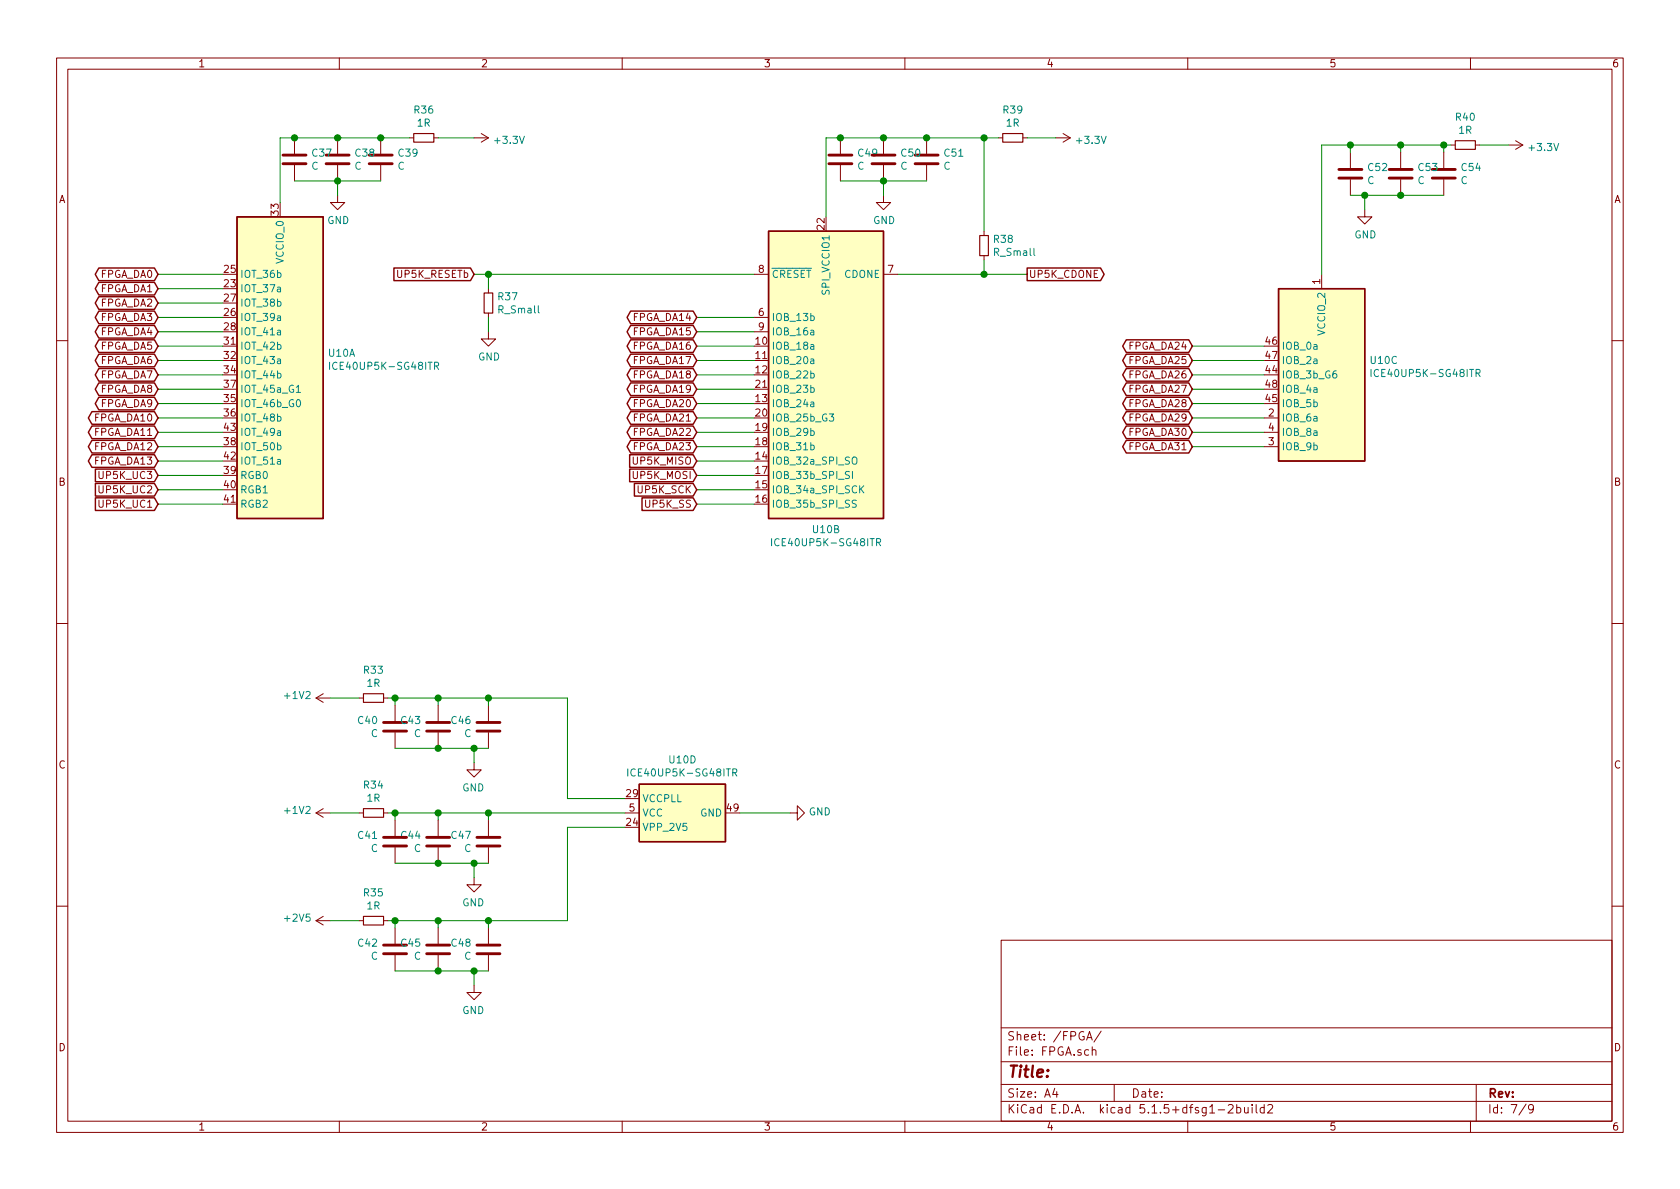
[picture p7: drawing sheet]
<svg xmlns="http://www.w3.org/2000/svg" width="297mm" height="210mm" viewBox="0 0 297 210" stroke-linecap="round" stroke-linejoin="round" font-family="sans-serif">
<g fill="none" stroke="#840000" stroke-width=".18">
<path d="M10 10.3h277v189.9h-277zM12 12.2h273v186.1h-273zM60 10.3v1.9M110 10.3v1.9M160 10.3v1.9M210 10.3v1.9M260 10.3v1.9M52.1 24.4v2.8M52.1 29.2v2.8M59.7 34.5v1.3h1.3l-1.3 1.3-1.3-1.3h1.3M59.7 24.4v2.8M59.7 29.2v2.8"/>
<path d="M67.3 24.4v2.8M67.3 29.2v2.8M72.4 24.4h.8M76.7 24.4h.8M83.8 24.4h2.6M85.1 23.6l1.3 .8M86.4 24.4l-1.3 .7M148.6 24.4v2.8M148.6 29.2v2.8M156.2 34.5v1.3h1.3l-1.3 1.3-1.3-1.3h1.3M156.2 24.4v2.8M156.2 29.2v2.8"/>
<path d="M163.8 24.4v2.8M163.8 29.2v2.8M176.5 24.4h.8M180.8 24.4h.8M186.7 24.4h2.5M188 23.6l1.2 .8M189.2 24.4l-1.2 .7M238.8 26.9v2.8M238.8 31.7v2.8M241.3 37.1v1.2h1.3l-1.3 1.3-1.3-1.3h1.3M247.6 26.9v2.8M247.6 31.7v2.8"/>
<path d="M255.3 26.9v2.8M255.3 31.7v2.8M256.5 25.6h.8M260.9 25.6h.7M266.7 25.6h2.5M268 24.9l1.2 .7M269.2 25.6l-1.2 .8M86.4 58.7v1.2h1.2l-1.2 1.3-1.3-1.3h1.3M86.4 51v.8M86.4 55.4v.7M133.3 56.1h2.6M133.3 48.5h2.6"/>
<path d="M133.3 58.7h2.6M156.2 48.5h2.5M174 40.9v.8M174 45.2v.8M233.7 48.5v2.5M10 60.2h2M223.5 73.9h2.6M223.5 79h2.6M223.5 76.4h2.6M285 60.2h2M10 110.3h2M285 110.3h2"/>
<path d="M55.9 123.4h2.5M55.9 123.4l1.2 .8M57.1 122.7l-1.2 .7M63.5 123.4h.8M67.8 123.4h.8M69.8 124.7v2.8M69.8 129.5v2.8M77.5 124.7v2.8M77.5 129.5v2.8M83.8 134.9v1.2h-1.3l1.3 1.3 1.3-1.3h-1.3M86.4 124.7v2.8M86.4 129.5v2.8"/>
<path d="M55.9 143.8l1.2 .7M55.9 143.8h2.5M57.1 143l-1.2 .8M63.5 143.8h.8M67.8 143.8h.8M69.8 145v2.8M69.8 149.9v2.7M77.5 145v2.8M77.5 149.9v2.7M83.8 155.2v1.3h-1.3l1.3 1.2 1.3-1.2h-1.3M86.4 145v2.8M86.4 149.9v2.7"/>
<path d="M110.5 143.8h2.5M139.7 143.8h1.3v-1.3l1.2 1.3-1.2 1.2v-1.2M10 160.2h2M55.9 162.8l1.2 .8M55.9 162.8h2.5M57.1 162l-1.2 .8M63.5 162.8h.8M67.8 162.8h.8M69.8 164.1v2.8M69.8 168.9v2.8M77.5 164.1v2.8M77.5 168.9v2.8"/>
<path d="M83.8 174.2v1.3h-1.3l1.3 1.3 1.3-1.3h-1.3M86.4 164.1v2.8M86.4 168.9v2.8M177 166.3h108v32h-108zM285 160.2h2M60 198.3v1.9M110 198.3v1.9M160 198.3v1.9M177 194.8h108M177 191.8h108M177 187.8h108M177 181.8h108"/>
<path d="M186.5 192.5l-.4 1h1M186.8 193v1M192.1 183.9l.5-1.5 .5 1.5M192.3 183.5h.7M193.1 185.7h.1a.37 .37 0 0 1 .6 .1v.8M193.1 185.1v1.5M194.7 182.3l-1.3 2M197 191.8v3M210 198.3v1.9M215.4 196.3h1.1M217.2 195.5l.2-.2h.4l.2 .5-.9 1h.9M218.7 195.9l.4-.1 .3 .3-.1 .6h-.6"/>
<path d="M218.7 195.3v1.5M220 195.8l.1 .9 .3 .1 .3-.1M220.7 195.8v1M221.4 195.3v.2M221.4 195.8v1M222.1 195.3v1.3l.2 .2M223.5 195.9l-.4-.1-.3 .3 .1 .6 .2 .1 .4-.1M223.5 195.3v1.5M224.2 195.5l.2-.2h.3l.3 .5-.9 1h.9M260 198.3v1.9M261 191.8v6.5M269.8 195.2l-1.2 2"/>
<path d="M271.1 196l-.3 .3-.4-.1-.1-.2v-.4l.1-.2 .4-.1 .2 .2a1.19 1.19 0 0 1-.2 1.2l-.4 .1"/>
</g>
<g fill="none" stroke="#840000" stroke-width=".51">
<path d="M50 29h4.1M50 27.4h4.1M57.7 29h4M57.7 27.4h4M65.3 29h4M65.3 27.4h4M146.6 29h4M146.6 27.4h4M154.2 29h4M154.2 27.4h4M161.8 29h4.1M161.8 27.4h4.1"/>
<path d="M236.7 31.5h4.1M236.7 30h4.1M245.6 31.5h4.1M245.6 30h4.1M253.2 31.5h4.1M253.2 30h4.1M67.8 129.3h4.1M67.8 127.8h4.1M75.4 129.3h4.1M75.4 127.8h4.1M84.3 129.3h4.1M84.3 127.8h4.1"/>
<path d="M67.8 149.6h4.1M67.8 148.1h4.1M75.4 149.6h4.1M75.4 148.1h4.1M84.3 149.6h4.1M84.3 148.1h4.1M67.8 168.7h4.1M67.8 167.1h4.1M75.4 168.7h4.1M75.4 167.1h4.1M84.3 168.7h4.1M84.3 167.1h4.1"/>
</g>
<path d="M73.2 23.6h3.5v1.5h-3.5zM177.3 23.6h3.5v1.5h-3.5zM257.3 24.9h3.6v1.5h-3.6zM85.6 51.8h1.5v3.6h-1.5zM173.2 41.7h1.6v3.5h-1.6zM64.3 122.7h3.5v1.5h-3.5zM64.3 143h3.5v1.5h-3.5zM64.3 162h3.5v1.6h-3.5z" fill="none" stroke="#840000" stroke-width=".2"/>
<g fill="#ffffc2" stroke="#ffffc2" stroke-width=".18">
<path d="M135.9 40.9h20.3v50.8h-20.3z"/>
<path d="M41.9 38.3h15.2v53.4h-15.2z"/>
<path d="M113 138.7h15.3v10.1h-15.3z"/>
<path d="M226.1 51h15.2v30.5h-15.2z"/>
</g>
<g fill="none" stroke="#840000" stroke-width=".25">
<path d="M41.9 38.3h15.2v53.4h-15.2zM17.5 49.9h9.8l.6 1.1-.6 1.2h-9.8l-.7-1.2zM17.5 57.6h9.8l.6 1.1-.6 1.1h-9.8l-.7-1.1zM17.5 55h9.8l.6 1.1-.6 1.1h-9.8l-.7-1.1zM17.5 52.5h9.8l.6 1.1-.6 1.1h-9.8l-.7-1.1zM17.5 47.4h9.8l.6 1.1-.6 1.1h-9.8l-.7-1.1zM69.6 47.4h13.6l.6 1.1-.6 1.1h-13.6zM111.5 55h11.1l.6 1.1-.6 1.1h-11.1l-.6-1.1zM111.5 57.6h11.1l.6 1.1-.6 1.1h-11.1l-.6-1.1zM135.9 40.9h20.3v50.8h-20.3zM181.6 47.4h13l.6 1.1-.6 1.1h-13zM226.1 51h15.2v30.5h-15.2z"/>
<path d="M16.3 77.9h11l.6 1.1-.6 1.1h-11l-.7-1.1zM16.3 75.3h11l.6 1.1-.6 1.2h-11l-.7-1.2zM16.3 72.8h11l.6 1.1-.6 1.1h-11l-.7-1.1zM17.5 60.1h9.8l.6 1.1-.6 1.1h-9.8l-.7-1.1zM17.5 70.3h9.8l.6 1.1-.6 1.1h-9.8l-.7-1.1zM17.5 67.7h9.8l.6 1.1-.6 1.1h-9.8l-.7-1.1zM17.5 65.2h9.8l.6 1.1-.6 1.1h-9.8l-.7-1.1zM17.5 62.6h9.8l.6 1.1-.6 1.2h-9.8l-.7-1.2zM111.5 60.1h11.1l.6 1.1-.6 1.1h-11.1l-.6-1.1zM111.5 77.9h11.1l.6 1.1-.6 1.1h-11.1l-.6-1.1zM111.5 75.3h11.1l.6 1.1-.6 1.2h-11.1l-.6-1.2zM111.5 72.8h11.1l.6 1.1-.6 1.1h-11.1l-.6-1.1z"/>
<path d="M111.5 70.3h11.1l.6 1.1-.6 1.1h-11.1l-.6-1.1zM111.5 67.7h11.1l.6 1.1-.6 1.1h-11.1l-.6-1.1zM111.5 65.2h11.1l.6 1.1-.6 1.1h-11.1l-.6-1.1zM111.5 62.6h11.1l.6 1.1-.6 1.2h-11.1l-.6-1.2zM199.1 60.1h11.1l.6 1.1-.6 1.1h-11.1l-.6-1.1zM199.1 77.9h11.1l.6 1.1-.6 1.1h-11.1l-.6-1.1zM199.1 75.3h11.1l.6 1.1-.6 1.2h-11.1l-.6-1.2zM199.1 72.8h11.1l.6 1.1-.6 1.1h-11.1l-.6-1.1zM199.1 70.3h11.1l.6 1.1-.6 1.1h-11.1l-.6-1.1zM199.1 67.7h11.1l.6 1.1-.6 1.1h-11.1l-.6-1.1zM199.1 65.2h11.1l.6 1.1-.6 1.1h-11.1l-.6-1.1zM199.1 62.6h11.1l.6 1.1-.6 1.2h-11.1l-.6-1.2z"/>
<path d="M16.3 80.4h11l.6 1.1-.6 1.1h-11l-.7-1.1zM16.9 85.5h10.4l.6 1.1-.6 1.1h-10.4zM16.9 88h10.4l.6 1.1-.6 1.2h-10.4zM16.9 83h10.4l.6 1.1-.6 1.1h-10.4zM111.3 80.4h11.3l.6 1.1-.6 1.1h-11.3zM111.3 83h11.3l.6 1.1-.6 1.1h-11.3zM112.2 85.5h10.4l.6 1.1-.6 1.1h-10.4zM113.5 88h9.1l.6 1.1-.6 1.2h-9.1zM113 138.7h15.3v10.1h-15.3z"/>
</g>
<g fill="none" stroke="#008484" stroke-width=".18">
<path d="M143.4 55.9l.3-.1 .3 .3-.2 .5h-.4M52.4 69.4h.7M58.3 64.1v1.2M76.8 64.7h.6l.1-.5-.2-.1h-.5v1.2M77.1 64.7l.4 .6M143.4 66.1l.3-.1 .3 .2-.2 .6h-.4M143.4 78.8l.3-.1 .3 .2-.2 .6h-.4M143.4 76.2h.3l.3 .2-.2 .6h-.4M143.4 68.6l.3-.1 .3 .3-.2 .5h-.4M146.6 73.2h.8l-.4 .5 .3 .1v.5l-.1 .2-.6-.2M242.4 65.3v1.3M261 66l.6-.1v-.4l-.1-.2h-.5v1.3"/>
<path d="M261.3 66l.4 .6M136.4 95.2v1.3M150.7 81a.45 .45 0 0 1 .8 0 .88 .88 0 0 1-.3 1.1l-.3-.1a1.07 1.07 0 0 1-.2-1zM150.7 83.4v1.2M151.4 88.5l-.5-.1-.2 .2v.3l.6 .3 .1 .3-.2 .2h-.5M152.2 86.5l.5 .7M152.7 85.9l-.7 .7M155 95.9h.6l.1-.5-.2-.2h-.5v1.3M155.3 95.9l.4 .6M111 136v1.2M129.6 136.6h.6v-.5l-.2-.1h-.4v1.2M129.9 136.6l.4 .6"/>
</g>
<g fill="none" stroke="#008400" stroke-width=".18">
<path d="M52.1 32h15.2M59.7 32v2.5M72.4 24.4h-22.9v11.4M77.5 24.4h6.3M148.6 32h15.2M156.2 32v2.5M174 24.4v16.5M176.5 24.4h-30.5v13.9M181.6 24.4h5.1M238.8 25.6v1.3M238.8 34.5h16.5M241.3 34.5v2.6"/>
<path d="M247.6 25.6v1.3M255.3 25.6v1.3M256.5 25.6h-22.8v22.9M261.6 25.6h5.1M27.9 48.5h11.5M27.9 51h11.5M27.9 53.6h11.5M27.9 56.1h11.5M27.9 58.7h11.5M83.8 48.5h49.5M86.4 48.5v2.5M86.4 56.1v2.6"/>
<path d="M123.2 56.1h10.1M123.2 58.7h10.1M158.7 48.5h22.9M174 46v2.5M27.9 68.8h11.5M27.9 79h11.5M27.9 61.2h11.5M27.9 63.7h11.5M27.9 66.3h11.5M27.9 71.4h11.5M27.9 73.9h11.5M27.9 76.4h11.5"/>
<path d="M123.2 68.8h10.1M123.2 79h10.1M123.2 61.2h10.1M123.2 63.7h10.1M123.2 66.3h10.1M123.2 71.4h10.1M123.2 73.9h10.1M123.2 76.4h10.1M210.8 68.8h12.7M210.8 79h12.7M210.8 61.2h12.7M210.8 63.7h12.7"/>
<path d="M210.8 66.3h12.7M210.8 71.4h12.7M210.8 73.9h12.7M210.8 76.4h12.7M27.9 84.1h11.5M27.9 86.6h11.5M27.9 89.1h11.5M27.9 81.5h11.5M123.2 84.1h10.1M123.2 86.6h10.1M123.2 89.1h10.1M123.2 81.5h10.1"/>
<path d="M58.4 123.4h5.1M68.6 123.4h31.7v17.8h10.2M69.8 123.4v1.3M69.8 132.3h16.6M77.5 123.4v1.3M83.8 132.3v2.6M86.4 123.4v1.3M58.4 143.8h5.1M68.6 143.8h41.9M69.8 143.8v1.2M69.8 152.6h16.6M77.5 143.8v1.2"/>
<path d="M83.8 152.6v2.6M86.4 143.8v1.2M110.5 146.3h-10.2v16.5h-31.7M130.8 143.8h8.9M58.4 162.8h5.1M69.8 171.7h16.6M69.8 162.8v1.3M77.5 162.8v1.3M83.8 171.7v2.5M86.4 162.8v1.3"/>
</g>
<g fill="#008400" stroke="#008400" stroke-width=".25">
<circle cx="148.6" cy="24.4" r=".51"/>
<circle cx="59.7" cy="32" r=".51"/>
<circle cx="247.7" cy="34.5" r=".51"/>
<circle cx="52.1" cy="24.4" r=".51"/>
<circle cx="69.9" cy="143.8" r=".51"/>
<circle cx="86.4" cy="162.8" r=".51"/>
<circle cx="83.8" cy="171.7" r=".51"/>
<circle cx="67.3" cy="24.4" r=".51"/>
<circle cx="59.7" cy="24.4" r=".51"/>
<circle cx="156.2" cy="32" r=".51"/>
<circle cx="163.8" cy="24.4" r=".51"/>
<circle cx="156.2" cy="24.4" r=".51"/>
<circle cx="86.4" cy="48.5" r=".51"/>
<circle cx="174" cy="48.5" r=".51"/>
<circle cx="174" cy="24.4" r=".51"/>
<circle cx="247.7" cy="25.6" r=".51"/>
<circle cx="77.5" cy="152.6" r=".51"/>
<circle cx="77.5" cy="143.8" r=".51"/>
<circle cx="83.8" cy="152.6" r=".51"/>
<circle cx="86.4" cy="143.8" r=".51"/>
<circle cx="77.5" cy="132.3" r=".51"/>
<circle cx="69.9" cy="123.4" r=".51"/>
<circle cx="77.5" cy="123.4" r=".51"/>
<circle cx="83.8" cy="132.3" r=".51"/>
<circle cx="86.4" cy="123.4" r=".51"/>
<circle cx="77.5" cy="171.7" r=".51"/>
<circle cx="69.9" cy="162.8" r=".51"/>
<circle cx="238.8" cy="25.6" r=".51"/>
<circle cx="241.3" cy="34.5" r=".51"/>
<circle cx="77.5" cy="162.8" r=".51"/>
<circle cx="255.3" cy="25.6" r=".51"/>
</g>
<text font-size="2.8" fill="#840000" x="178" y="190.5">Title:</text>
<g font-size="2.1" fill="#840000">
<text x="178" y="184">Sheet: /FPGA/</text>
<text x="178" y="186.7">File: FPGA.sch</text>
<text x="178" y="196.9">KiCad E.D.A. kicad 5.1.5+dfsg1-2build2</text>
<text x="178" y="194.1">Size: A4</text>
<text x="200" y="194.1">Date:</text>
<text x="263" y="194.1">Rev:</text>
<text x="263" y="196.9">Id: 7/9</text>
</g>
<g font-size="1.8" fill="#840000">
<text x="35" y="11.9">1</text>
<text x="85" y="11.9">2</text>
<text x="135" y="11.9">3</text>
<text x="185" y="11.9">4</text>
<text x="235" y="11.9">5</text>
<text x="285" y="11.9">6</text>
<text x="10.4" y="35.9">A</text>
<text x="285.4" y="35.9">A</text>
<text x="49.3" y="38" transform="rotate(-90 49.3 38)">33</text>
<text x="145.8" y="40.6" transform="rotate(-90 145.8 40.6)">22</text>
<text x="17.7" y="51.7">FPGA_DA1</text>
<text x="17.7" y="49.1">FPGA_DA0</text>
<text x="39.7" y="50.8">23</text>
<text x="39.7" y="48.3">25</text>
<text x="39.7" y="53.3">27</text>
<text x="70.4" y="49.1">UP5K_RESETb</text>
<text x="134.1" y="48.3">8</text>
<text x="157" y="48.3">7</text>
<text x="181.9" y="49.1">UP5K_CDONE</text>
<text x="233.4" y="50.3" transform="rotate(-90 233.4 50.3)">1</text>
<text x="17.7" y="59.3">FPGA_DA4</text>
<text x="17.7" y="56.8">FPGA_DA3</text>
<text x="17.7" y="54.2">FPGA_DA2</text>
<text x="39.7" y="55.9">26</text>
<text x="39.7" y="58.4">28</text>
<text x="112" y="56.8">FPGA_DA14</text>
<text x="112" y="59.3">FPGA_DA15</text>
<text x="134.1" y="55.9">6</text>
<text x="134.1" y="58.4">9</text>
<text x="17.7" y="61.8">FPGA_DA5</text>
<text x="17.7" y="64.4">FPGA_DA6</text>
<text x="39.7" y="61">31</text>
<text x="39.7" y="63.5">32</text>
<text x="112" y="61.8">FPGA_DA16</text>
<text x="112" y="64.4">FPGA_DA17</text>
<text x="133.7" y="61">10</text>
<text x="133.7" y="63.5">11</text>
<text x="199.6" y="61.8">FPGA_DA24</text>
<text x="199.6" y="64.4">FPGA_DA25</text>
<text x="223.8" y="61">46</text>
<text x="223.8" y="63.5">47</text>
<text x="17.7" y="69.5">FPGA_DA8</text>
<text x="17.7" y="66.9">FPGA_DA7</text>
<text x="39.7" y="66">34</text>
<text x="39.7" y="71.1">35</text>
<text x="39.7" y="68.6">37</text>
<text x="112" y="69.5">FPGA_DA19</text>
<text x="112" y="66.9">FPGA_DA18</text>
<text x="133.7" y="66">12</text>
<text x="133.7" y="71.1">13</text>
<text x="133.7" y="68.6">21</text>
<text x="199.6" y="69.5">FPGA_DA27</text>
<text x="199.6" y="66.9">FPGA_DA26</text>
<text x="223.8" y="66">44</text>
<text x="223.8" y="71.1">45</text>
<text x="223.8" y="68.6">48</text>
<text x="16.7" y="77.1">FPGA_DA11</text>
<text x="16.7" y="74.5">FPGA_DA10</text>
<text x="17.7" y="72">FPGA_DA9</text>
<text x="39.7" y="73.7">36</text>
<text x="39.7" y="76.2">43</text>
<text x="112" y="77.1">FPGA_DA22</text>
<text x="112" y="74.5">FPGA_DA21</text>
<text x="112" y="72">FPGA_DA20</text>
<text x="133.7" y="76.2">19</text>
<text x="133.7" y="73.7">20</text>
<text x="199.6" y="77.1">FPGA_DA30</text>
<text x="199.6" y="74.5">FPGA_DA29</text>
<text x="199.6" y="72">FPGA_DA28</text>
<text x="224.3" y="73.7">2</text>
<text x="224.3" y="76.2">4</text>
<text x="16.7" y="82.2">FPGA_DA13</text>
<text x="16.7" y="79.6">FPGA_DA12</text>
<text x="39.7" y="78.7">38</text>
<text x="39.7" y="83.8">39</text>
<text x="39.7" y="81.3">42</text>
<text x="112" y="79.6">FPGA_DA23</text>
<text x="112.2" y="82.2">UP5K_MISO</text>
<text x="133.7" y="81.3">14</text>
<text x="133.7" y="83.8">17</text>
<text x="133.7" y="78.7">18</text>
<text x="199.6" y="79.6">FPGA_DA31</text>
<text x="224.3" y="78.7">3</text>
<text x="10.4" y="85.9">B</text>
<text x="17.9" y="87.2">UP5K_UC2</text>
<text x="17.9" y="89.8">UP5K_UC1</text>
<text x="17.9" y="84.7">UP5K_UC3</text>
<text x="39.7" y="86.4">40</text>
<text x="39.7" y="88.9">41</text>
<text x="112.2" y="84.7">UP5K_MOSI</text>
<text x="113" y="87.2">UP5K_SCK</text>
<text x="114.4" y="89.8">UP5K_SS</text>
<text x="133.7" y="86.4">15</text>
<text x="133.7" y="88.9">16</text>
<text x="285.4" y="85.9">B</text>
<text x="10.4" y="135.9">C</text>
<text x="285.4" y="135.9">C</text>
<text x="110.8" y="141">29</text>
<text x="111.3" y="143.5">5</text>
<text x="128.6" y="143.5">49</text>
<text x="110.8" y="146">24</text>
<text x="10.4" y="185.9">D</text>
<text x="285.4" y="185.9">D</text>
<text x="35" y="199.9">1</text>
<text x="85" y="199.9">2</text>
<text x="135" y="199.9">3</text>
<text x="185" y="199.9">4</text>
<text x="235" y="199.9">5</text>
<text x="285" y="199.9">6</text>
</g>
<g font-size="1.8" fill="#008484">
<text x="73.3" y="20.1">R36</text>
<text x="73.8" y="22.4">1R</text>
<text x="177.4" y="20.1">R39</text>
<text x="178" y="22.4">1R</text>
<text x="257.5" y="21.4">R40</text>
<text x="258" y="23.7">1R</text>
<text x="55.3" y="27.7">C37</text>
<text x="62.9" y="27.7">C38</text>
<text x="70.5" y="27.7">C39</text>
<text x="87.7" y="25.4">+3.3V</text>
<text x="151.8" y="27.7">C49</text>
<text x="159.4" y="27.7">C50</text>
<text x="167" y="27.7">C51</text>
<text x="190.5" y="25.4">+3.3V</text>
<text x="270.5" y="26.7">+3.3V</text>
<text x="55.1" y="30">C</text>
<text x="62.7" y="30">C</text>
<text x="70.3" y="30">C</text>
<text x="151.6" y="30">C</text>
<text x="159.2" y="30">C</text>
<text x="166.8" y="30">C</text>
<text x="241.8" y="32.6">C</text>
<text x="242" y="30.2">C52</text>
<text x="250.6" y="32.6">C</text>
<text x="250.9" y="30.2">C53</text>
<text x="258.3" y="32.6">C</text>
<text x="258.5" y="30.2">C54</text>
<text x="57.9" y="39.6">GND</text>
<text x="154.4" y="39.6">GND</text>
<text x="50.2" y="46.4" transform="rotate(-90 50.2 46.4)">VCCIO_0</text>
<text x="175.8" y="42.9">R38</text>
<text x="175.9" y="45.3">R_Small</text>
<text x="239.5" y="42.2">GND</text>
<text x="42.4" y="51.7">IOT_37a</text>
<text x="42.4" y="49.1">IOT_36b</text>
<text x="88.1" y="53.1">R37</text>
<text x="136.4" y="49.1">CRESET</text>
<text x="146.7" y="51.8" transform="rotate(-90 146.7 51.8)">SPI_VCCIO1</text>
<text x="149.3" y="49.1">CDONE</text>
<text x="42.4" y="56.8">IOT_39a</text>
<text x="42.4" y="54.2">IOT_38b</text>
<text x="42.4" y="59.3">IOT_41a</text>
<text x="88.3" y="55.4">R_Small</text>
<text x="136.4" y="56.8">IOB_13b</text>
<text x="136.4" y="59.3">IOB_16a</text>
<text x="234.3" y="59.1" transform="rotate(-90 234.3 59.1)">VCCIO_2</text>
<text x="42.4" y="61.8">IOT_42b</text>
<text x="42.4" y="64.4">IOT_43a</text>
<text x="58.1" y="63.1">U10A</text>
<text x="59.1" y="65.4">ICE40UP5K-SG48ITR</text>
<text x="84.5" y="63.7">GND</text>
<text x="136.4" y="61.8">IOB_18a</text>
<text x="136.4" y="64.4">IOB_20a</text>
<text x="226.6" y="61.8">IOB_0a</text>
<text x="226.6" y="64.4">IOB_2a</text>
<text x="242.4" y="64.4">U10C</text>
<text x="42.4" y="66.9">IOT_44b</text>
<text x="42.4" y="69.5">IOT_45a_G1</text>
<text x="136.4" y="66.9">IOB_22b</text>
<text x="136.4" y="69.5">IOB_23b</text>
<text x="226.6" y="66.9">IOB_3b_G6</text>
<text x="226.6" y="69.5">IOB_4a</text>
<text x="243.3" y="66.7">ICE40UP5K-SG48ITR</text>
<text x="42.4" y="72">IOT_46b_G0</text>
<text x="42.4" y="74.5">IOT_48b</text>
<text x="42.4" y="77.1">IOT_49a</text>
<text x="136.4" y="72">IOB_24a</text>
<text x="136.4" y="77.1">IOB_29b</text>
<text x="136.4" y="74.5">IOB_25b_G3</text>
<text x="226.6" y="74.5">IOB_6a</text>
<text x="226.6" y="77.1">IOB_8a</text>
<text x="226.6" y="72">IOB_5b</text>
<text x="42.4" y="79.6">IOT_50b</text>
<text x="42.4" y="82.2">IOT_51a</text>
<text x="136.4" y="82.2">IOB_32a_SPI_SO</text>
<text x="136.4" y="79.6">IOB_31b</text>
<text x="226.6" y="79.6">IOB_9b</text>
<text x="42.4" y="84.7">RGB0</text>
<text x="42.4" y="87.2">RGB1</text>
<text x="42.4" y="89.8">RGB2</text>
<text x="136.4" y="87.2">IOB_34a_SPI_SCK</text>
<text x="136.4" y="89.8">IOB_35b_SPI_SS</text>
<text x="136.4" y="84.7">IOB_33b_SPI_SI</text>
<text x="143.8" y="94.3">U10B</text>
<text x="137.3" y="96.6">ICE40UP5K-SG48ITR</text>
<text x="64.4" y="119.1">R33</text>
<text x="50.5" y="123.6">+1V2</text>
<text x="64.9" y="121.5">1R</text>
<text x="63.4" y="128">C40</text>
<text x="65.6" y="130.3">C</text>
<text x="71" y="128">C43</text>
<text x="73.2" y="130.3">C</text>
<text x="79.9" y="128">C46</text>
<text x="82.1" y="130.3">C</text>
<text x="111.8" y="137.3">ICE40UP5K-SG48ITR</text>
<text x="118.4" y="135">U10D</text>
<text x="50.5" y="143.9">+1V2</text>
<text x="64.4" y="139.5">R34</text>
<text x="64.9" y="141.8">1R</text>
<text x="81.7" y="139.9">GND</text>
<text x="113.5" y="141.9">VCCPLL</text>
<text x="63.4" y="148.4">C41</text>
<text x="71" y="148.4">C44</text>
<text x="79.9" y="148.4">C47</text>
<text x="113.5" y="146.9">VPP_2V5</text>
<text x="113.5" y="144.4">VCC</text>
<text x="123.8" y="144.4">GND</text>
<text x="143" y="144.2">GND</text>
<text x="65.6" y="150.7">C</text>
<text x="73.2" y="150.7">C</text>
<text x="82.1" y="150.7">C</text>
<text x="64.4" y="158.5">R35</text>
<text x="64.9" y="160.8">1R</text>
<text x="81.7" y="160.3">GND</text>
<text x="50.5" y="163">+2V5</text>
<text x="63.4" y="167.4">C42</text>
<text x="71" y="167.4">C45</text>
<text x="79.9" y="167.4">C48</text>
<text x="65.6" y="169.7">C</text>
<text x="73.2" y="169.7">C</text>
<text x="82.1" y="169.7">C</text>
<text x="81.7" y="179.3">GND</text>
</g>
</svg>
